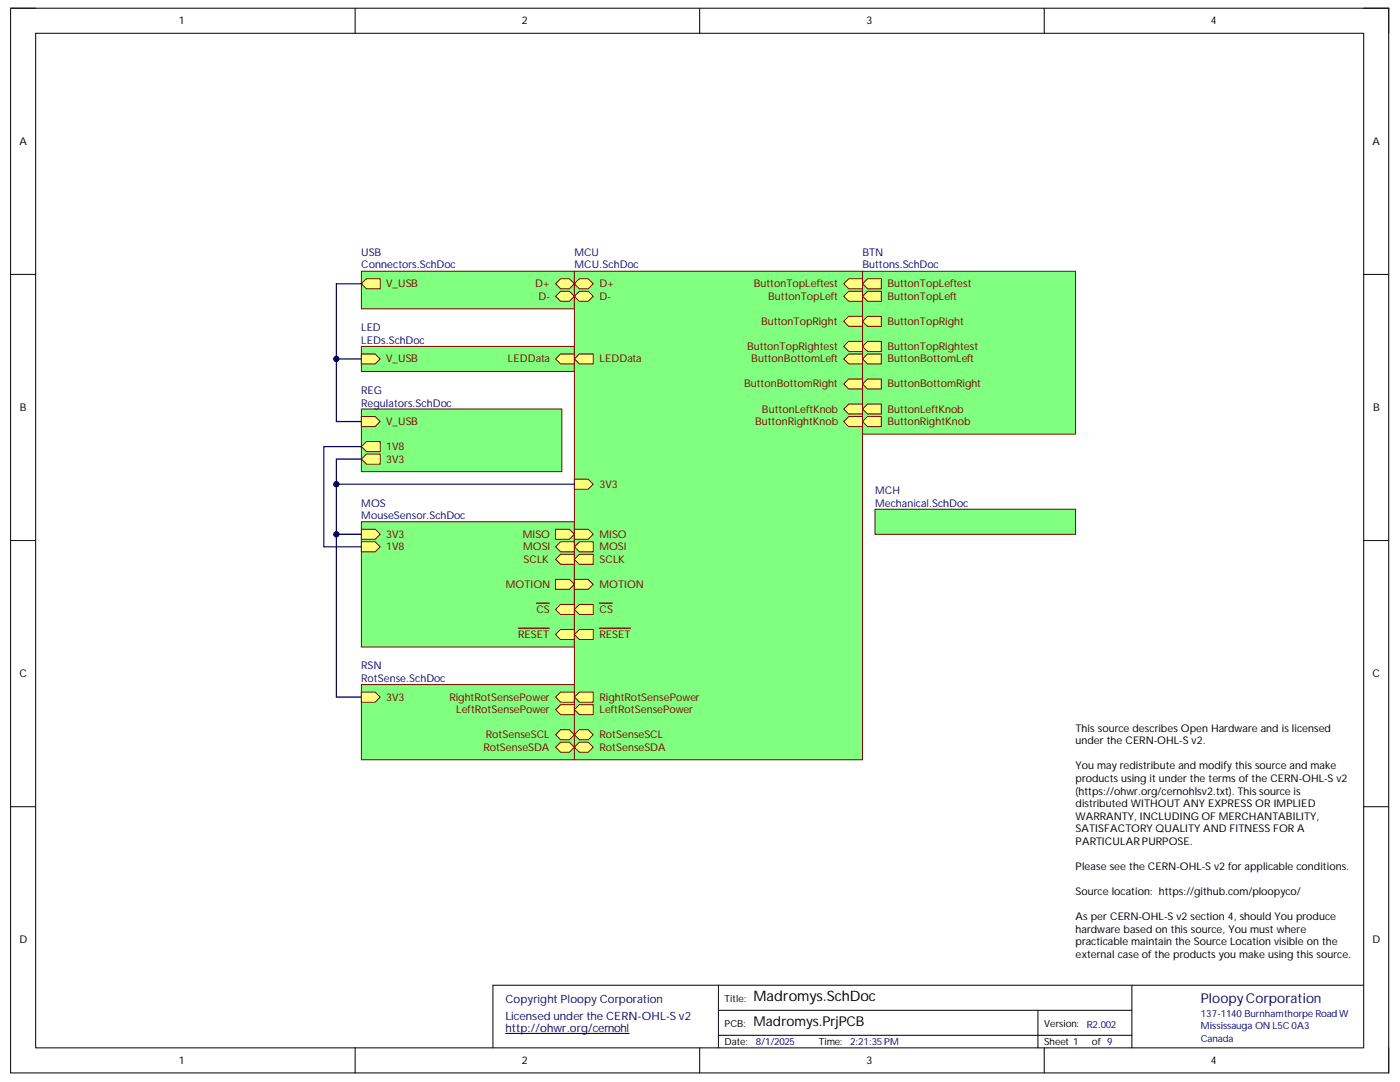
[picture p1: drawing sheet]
<svg xmlns="http://www.w3.org/2000/svg" width="279mm" height="216mm" viewBox="0 0 279 216" stroke-linecap="round" stroke-linejoin="round" font-family="sans-serif">
<path d="M2.1 1.6h275v212.5h-275z" fill="none" stroke="#000" stroke-width=".2"/>
<path d="M7.1 6.6h265.1v202.5h-265.1z" fill-rule="evenodd" fill="#fff"/>
<g fill="none" stroke="#000" stroke-width=".2">
<path d="M2.1 1.6h5M7.1 6.6h265.1v202.5h-265.1zM70.9 1.6v5M139.6 1.6v5M208.4 1.6v5M272.2 1.6h4.9v5M2.1 54.8h5M272.2 54.8h4.9M2.1 107.9h5M272.2 107.9h4.9M2.1 161h5M272.2 161h4.9"/>
<path d="M143.4 196.6v12.5M225.9 196.6v12.5M272.2 196.6h-173.8v12.5M70.9 209.1v5M139.6 209.1v5M143.4 201.6h82.5M143.4 206.6h82.5M207.1 201.6v7.5M208.4 209.1v5M277.1 209.1v5"/>
</g>
<path d="M100.9 206.2h24.7" fill="none" stroke="#000080" stroke-width=".2"/>
<path d="M72.1 54.1h42.5v7.5h-42.5z" fill-rule="evenodd" fill="#80ff80"/>
<path d="M72.1 54.1h42.5v7.5h-42.5z" fill="none" stroke="#800000" stroke-width=".2"/>
<path d="M110.9 56.6l1-1h1.7l1 1-1 1h-1.7z" fill-rule="evenodd" fill="#ffff80"/>
<path d="M110.9 56.6l1-1h1.7l1 1-1 1h-1.7z" fill="none" stroke="#800000" stroke-width=".2"/>
<path d="M72.1 56.6l1-1h2.8v2h-2.8z" fill-rule="evenodd" fill="#ffff80"/>
<path d="M72.1 56.6l1-1h2.8v2h-2.8z" fill="none" stroke="#800000" stroke-width=".2"/>
<path d="M110.9 59.1l1-1h1.7l1 1-1 1h-1.7z" fill-rule="evenodd" fill="#ffff80"/>
<path d="M110.9 59.1l1-1h1.7l1 1-1 1h-1.7z" fill="none" stroke="#800000" stroke-width=".2"/>
<path d="M72.1 69.1h42.5v5h-42.5z" fill-rule="evenodd" fill="#80ff80"/>
<path d="M72.1 69.1h42.5v5h-42.5z" fill="none" stroke="#800000" stroke-width=".2"/>
<path d="M72.1 70.6h2.8l1 1-1 1h-2.8z" fill-rule="evenodd" fill="#ffff80"/>
<path d="M72.1 70.6h2.8l1 1-1 1h-2.8z" fill="none" stroke="#800000" stroke-width=".2"/>
<path d="M110.9 71.6l1-1h2.7v2h-2.7z" fill-rule="evenodd" fill="#ffff80"/>
<path d="M110.9 71.6l1-1h2.7v2h-2.7z" fill="none" stroke="#800000" stroke-width=".2"/>
<path d="M72.1 81.6h40v12.5h-40z" fill-rule="evenodd" fill="#80ff80"/>
<path d="M72.1 81.6h40v12.5h-40z" fill="none" stroke="#800000" stroke-width=".2"/>
<path d="M72.1 91.6l1-1h2.8v2h-2.8z" fill-rule="evenodd" fill="#ffff80"/>
<path d="M72.1 91.6l1-1h2.8v2h-2.8z" fill="none" stroke="#800000" stroke-width=".2"/>
<path d="M72.1 83.1h2.8l1 1-1 1h-2.8z" fill-rule="evenodd" fill="#ffff80"/>
<path d="M72.1 83.1h2.8l1 1-1 1h-2.8z" fill="none" stroke="#800000" stroke-width=".2"/>
<path d="M73.1 88.1h2.8v2h-2.8l-1-1z" fill-rule="evenodd" fill="#ffff80"/>
<path d="M73.1 88.1h2.8v2h-2.8l-1-1z" fill="none" stroke="#800000" stroke-width=".2"/>
<path d="M72.1 104.1h42.5v25h-42.5z" fill-rule="evenodd" fill="#80ff80"/>
<path d="M72.1 104.1h42.5v25h-42.5z" fill="none" stroke="#800000" stroke-width=".2"/>
<path d="M72.1 108.1h2.8l1 1-1 1h-2.8z" fill-rule="evenodd" fill="#ffff80"/>
<path d="M72.1 108.1h2.8l1 1-1 1h-2.8z" fill="none" stroke="#800000" stroke-width=".2"/>
<path d="M72.1 105.6h2.8l1 1-1 1h-2.8z" fill-rule="evenodd" fill="#ffff80"/>
<path d="M72.1 105.6h2.8l1 1-1 1h-2.8z" fill="none" stroke="#800000" stroke-width=".2"/>
<path d="M110.9 121.6l1-1h2.7v2h-2.7z" fill-rule="evenodd" fill="#ffff80"/>
<path d="M110.9 121.6l1-1h2.7v2h-2.7z" fill="none" stroke="#800000" stroke-width=".2"/>
<path d="M107.1 120.4h2.5" fill="none" stroke="#800000" stroke-width=".25"/>
<path d="M110.9 105.6h2.7l1 1-1 1h-2.7z" fill-rule="evenodd" fill="#ffff80"/>
<path d="M110.9 105.6h2.7l1 1-1 1h-2.7z" fill="none" stroke="#800000" stroke-width=".2"/>
<path d="M110.9 109.1l1-1h2.7v2h-2.7z" fill-rule="evenodd" fill="#ffff80"/>
<path d="M110.9 109.1l1-1h2.7v2h-2.7z" fill="none" stroke="#800000" stroke-width=".2"/>
<path d="M111.9 110.6h2.7v2h-2.7l-1-1z" fill-rule="evenodd" fill="#ffff80"/>
<path d="M111.9 110.6h2.7v2h-2.7l-1-1z" fill="none" stroke="#800000" stroke-width=".2"/>
<path d="M110.9 126.6l1-1h2.7v2h-2.7z" fill-rule="evenodd" fill="#ffff80"/>
<path d="M110.9 126.6l1-1h2.7v2h-2.7z" fill="none" stroke="#800000" stroke-width=".2"/>
<path d="M103.4 125.4h6.2" fill="none" stroke="#800000" stroke-width=".25"/>
<path d="M110.9 115.6h2.7l1 1-1 1h-2.7z" fill-rule="evenodd" fill="#ffff80"/>
<path d="M110.9 115.6h2.7l1 1-1 1h-2.7z" fill="none" stroke="#800000" stroke-width=".2"/>
<path d="M114.6 54.1h57.5v97.5h-57.5z" fill-rule="evenodd" fill="#80ff80"/>
<path d="M114.6 54.1h57.5v97.5h-57.5z" fill="none" stroke="#800000" stroke-width=".2"/>
<path d="M114.6 56.6l1-1h1.8l1 1-1 1h-1.8z" fill-rule="evenodd" fill="#ffff80"/>
<path d="M114.6 56.6l1-1h1.8l1 1-1 1h-1.8z" fill="none" stroke="#800000" stroke-width=".2"/>
<path d="M114.6 59.1l1-1h1.8l1 1-1 1h-1.8z" fill-rule="evenodd" fill="#ffff80"/>
<path d="M114.6 59.1l1-1h1.8l1 1-1 1h-1.8z" fill="none" stroke="#800000" stroke-width=".2"/>
<path d="M168.4 56.6l1-1h2.7v2h-2.7z" fill-rule="evenodd" fill="#ffff80"/>
<path d="M168.4 56.6l1-1h2.7v2h-2.7z" fill="none" stroke="#800000" stroke-width=".2"/>
<path d="M168.4 59.1l1-1h2.7v2h-2.7z" fill-rule="evenodd" fill="#ffff80"/>
<path d="M168.4 59.1l1-1h2.7v2h-2.7z" fill="none" stroke="#800000" stroke-width=".2"/>
<path d="M114.6 71.6l1-1h2.8v2h-2.8z" fill-rule="evenodd" fill="#ffff80"/>
<path d="M114.6 71.6l1-1h2.8v2h-2.8z" fill="none" stroke="#800000" stroke-width=".2"/>
<path d="M114.6 95.6h2.8l1 1-1 1h-2.8z" fill-rule="evenodd" fill="#ffff80"/>
<path d="M114.6 95.6h2.8l1 1-1 1h-2.8z" fill="none" stroke="#800000" stroke-width=".2"/>
<path d="M114.6 109.1l1-1h2.8v2h-2.8z" fill-rule="evenodd" fill="#ffff80"/>
<path d="M114.6 109.1l1-1h2.8v2h-2.8z" fill="none" stroke="#800000" stroke-width=".2"/>
<path d="M115.6 110.6h2.8v2h-2.8l-1-1z" fill-rule="evenodd" fill="#ffff80"/>
<path d="M115.6 110.6h2.8v2h-2.8l-1-1z" fill="none" stroke="#800000" stroke-width=".2"/>
<path d="M114.6 105.6h2.8l1 1-1 1h-2.8z" fill-rule="evenodd" fill="#ffff80"/>
<path d="M114.6 105.6h2.8l1 1-1 1h-2.8z" fill="none" stroke="#800000" stroke-width=".2"/>
<path d="M114.6 121.6l1-1h2.8v2h-2.8z" fill-rule="evenodd" fill="#ffff80"/>
<path d="M114.6 121.6l1-1h2.8v2h-2.8z" fill="none" stroke="#800000" stroke-width=".2"/>
<path d="M119.6 120.4h2.6" fill="none" stroke="#800000" stroke-width=".25"/>
<path d="M114.6 126.6l1-1h2.8v2h-2.8z" fill-rule="evenodd" fill="#ffff80"/>
<path d="M114.6 126.6l1-1h2.8v2h-2.8z" fill="none" stroke="#800000" stroke-width=".2"/>
<path d="M119.6 125.4h6.2" fill="none" stroke="#800000" stroke-width=".25"/>
<path d="M114.6 115.6h2.8l1 1-1 1h-2.8z" fill-rule="evenodd" fill="#ffff80"/>
<path d="M114.6 115.6h2.8l1 1-1 1h-2.8z" fill="none" stroke="#800000" stroke-width=".2"/>
<path d="M168.4 64.1l1-1h2.7v2h-2.7z" fill-rule="evenodd" fill="#ffff80"/>
<path d="M168.4 64.1l1-1h2.7v2h-2.7z" fill="none" stroke="#800000" stroke-width=".2"/>
<path d="M168.4 69.1l1-1h2.7v2h-2.7z" fill-rule="evenodd" fill="#ffff80"/>
<path d="M168.4 69.1l1-1h2.7v2h-2.7z" fill="none" stroke="#800000" stroke-width=".2"/>
<path d="M168.4 76.6l1-1h2.7v2h-2.7z" fill-rule="evenodd" fill="#ffff80"/>
<path d="M168.4 76.6l1-1h2.7v2h-2.7z" fill="none" stroke="#800000" stroke-width=".2"/>
<path d="M168.4 71.6l1-1h2.7v2h-2.7z" fill-rule="evenodd" fill="#ffff80"/>
<path d="M168.4 71.6l1-1h2.7v2h-2.7z" fill="none" stroke="#800000" stroke-width=".2"/>
<path d="M168.4 81.6l1-1h2.7v2h-2.7z" fill-rule="evenodd" fill="#ffff80"/>
<path d="M168.4 81.6l1-1h2.7v2h-2.7z" fill="none" stroke="#800000" stroke-width=".2"/>
<path d="M168.4 84.1l1-1h2.7v2h-2.7z" fill-rule="evenodd" fill="#ffff80"/>
<path d="M168.4 84.1l1-1h2.7v2h-2.7z" fill="none" stroke="#800000" stroke-width=".2"/>
<path d="M114.6 139.1l1-1h2.8v2h-2.8z" fill-rule="evenodd" fill="#ffff80"/>
<path d="M114.6 139.1l1-1h2.8v2h-2.8z" fill="none" stroke="#800000" stroke-width=".2"/>
<path d="M114.6 141.6l1-1h2.8v2h-2.8z" fill-rule="evenodd" fill="#ffff80"/>
<path d="M114.6 141.6l1-1h2.8v2h-2.8z" fill="none" stroke="#800000" stroke-width=".2"/>
<path d="M115.6 145.6h1.8l1 1-1 1h-1.8l-1-1z" fill-rule="evenodd" fill="#ffff80"/>
<path d="M115.6 145.6h1.8l1 1-1 1h-1.8l-1-1z" fill="none" stroke="#800000" stroke-width=".2"/>
<path d="M114.6 149.1l1-1h1.8l1 1-1 1h-1.8z" fill-rule="evenodd" fill="#ffff80"/>
<path d="M114.6 149.1l1-1h1.8l1 1-1 1h-1.8z" fill="none" stroke="#800000" stroke-width=".2"/>
<path d="M172.1 54.1h42.5v32.5h-42.5z" fill-rule="evenodd" fill="#80ff80"/>
<path d="M172.1 54.1h42.5v32.5h-42.5z" fill="none" stroke="#800000" stroke-width=".2"/>
<path d="M172.1 56.6l1-1h2.8v2h-2.8z" fill-rule="evenodd" fill="#ffff80"/>
<path d="M172.1 56.6l1-1h2.8v2h-2.8z" fill="none" stroke="#800000" stroke-width=".2"/>
<path d="M172.1 59.1l1-1h2.8v2h-2.8z" fill-rule="evenodd" fill="#ffff80"/>
<path d="M172.1 59.1l1-1h2.8v2h-2.8z" fill="none" stroke="#800000" stroke-width=".2"/>
<path d="M172.1 69.1l1-1h2.8v2h-2.8z" fill-rule="evenodd" fill="#ffff80"/>
<path d="M172.1 69.1l1-1h2.8v2h-2.8z" fill="none" stroke="#800000" stroke-width=".2"/>
<path d="M172.1 76.6l1-1h2.8v2h-2.8z" fill-rule="evenodd" fill="#ffff80"/>
<path d="M172.1 76.6l1-1h2.8v2h-2.8z" fill="none" stroke="#800000" stroke-width=".2"/>
<path d="M172.1 71.6l1-1h2.8v2h-2.8z" fill-rule="evenodd" fill="#ffff80"/>
<path d="M172.1 71.6l1-1h2.8v2h-2.8z" fill="none" stroke="#800000" stroke-width=".2"/>
<path d="M172.1 64.1l1-1h2.8v2h-2.8z" fill-rule="evenodd" fill="#ffff80"/>
<path d="M172.1 64.1l1-1h2.8v2h-2.8z" fill="none" stroke="#800000" stroke-width=".2"/>
<path d="M172.1 81.6l1-1h2.8v2h-2.8z" fill-rule="evenodd" fill="#ffff80"/>
<path d="M172.1 81.6l1-1h2.8v2h-2.8z" fill="none" stroke="#800000" stroke-width=".2"/>
<path d="M172.1 84.1l1-1h2.8v2h-2.8z" fill-rule="evenodd" fill="#ffff80"/>
<path d="M172.1 84.1l1-1h2.8v2h-2.8z" fill="none" stroke="#800000" stroke-width=".2"/>
<path d="M174.6 101.6h40v5h-40z" fill-rule="evenodd" fill="#80ff80"/>
<path d="M174.6 101.6h40v5h-40z" fill="none" stroke="#800000" stroke-width=".2"/>
<path d="M214.6 144.1h55v50h-55z" fill-rule="evenodd" fill="#fff"/>
<path d="M214.6 144.1h55v50h-55z" fill="none" stroke="#fff" stroke-width=".2"/>
<path d="M67.1 96.6h47.5M72.1 89.1h-7.5v20h7.5" fill="none" stroke="#000080" stroke-width=".25"/>
<circle cx="67.1" cy="96.6" r=".5" fill="#000080"/>
<circle cx="67.1" cy="96.6" r=".5" fill="none" stroke="#000080" stroke-width=".2"/>
<path d="M67.1 71.6v12.5h5" fill="none" stroke="#000080" stroke-width=".25"/>
<circle cx="67.1" cy="71.6" r=".5" fill="#000080"/>
<circle cx="67.1" cy="71.6" r=".5" fill="none" stroke="#000080" stroke-width=".2"/>
<path d="M72.1 56.6h-5v15h5" fill="none" stroke="#000080" stroke-width=".25"/>
<circle cx="67.1" cy="71.6" r=".5" fill="#000080"/>
<circle cx="67.1" cy="71.6" r=".5" fill="none" stroke="#000080" stroke-width=".2"/>
<path d="M72.1 91.6h-5v15h5" fill="none" stroke="#000080" stroke-width=".25"/>
<circle cx="67.1" cy="96.6" r=".5" fill="#000080"/>
<circle cx="67.1" cy="96.6" r=".5" fill="none" stroke="#000080" stroke-width=".2"/>
<circle cx="67.1" cy="106.6" r=".5" fill="#000080"/>
<circle cx="67.1" cy="106.6" r=".5" fill="none" stroke="#000080" stroke-width=".2"/>
<path d="M72.1 136.6h42.5v15h-42.5z" fill-rule="evenodd" fill="#80ff80"/>
<path d="M72.1 136.6h42.5v15h-42.5z" fill="none" stroke="#800000" stroke-width=".2"/>
<path d="M110.9 139.1l1-1h2.7v2h-2.7z" fill-rule="evenodd" fill="#ffff80"/>
<path d="M110.9 139.1l1-1h2.7v2h-2.7z" fill="none" stroke="#800000" stroke-width=".2"/>
<path d="M72.1 138.1h2.8l1 1-1 1h-2.8z" fill-rule="evenodd" fill="#ffff80"/>
<path d="M72.1 138.1h2.8l1 1-1 1h-2.8z" fill="none" stroke="#800000" stroke-width=".2"/>
<path d="M110.9 141.6l1-1h2.7v2h-2.7z" fill-rule="evenodd" fill="#ffff80"/>
<path d="M110.9 141.6l1-1h2.7v2h-2.7z" fill="none" stroke="#800000" stroke-width=".2"/>
<path d="M111.9 145.6h1.7l1 1-1 1h-1.7l-1-1z" fill-rule="evenodd" fill="#ffff80"/>
<path d="M111.9 145.6h1.7l1 1-1 1h-1.7l-1-1z" fill="none" stroke="#800000" stroke-width=".2"/>
<path d="M110.9 149.1l1-1h1.7l1 1-1 1h-1.7z" fill-rule="evenodd" fill="#ffff80"/>
<path d="M110.9 149.1l1-1h1.7l1 1-1 1h-1.7z" fill="none" stroke="#800000" stroke-width=".2"/>
<path d="M67.1 106.6v32.5h5" fill="none" stroke="#000080" stroke-width=".25"/>
<circle cx="67.1" cy="106.6" r=".5" fill="#000080"/>
<circle cx="67.1" cy="106.6" r=".5" fill="none" stroke="#000080" stroke-width=".2"/>
<text font-size="2.9" x="150.4" y="199.8">Madromys.SchDoc</text>
<text font-size="2.7" fill="#000080" x="239.6" y="200">PloopyCorporation</text>
<text font-size="2.7" x="150.4" y="204.8">Madromys.PrjPCB</text>
<g font-size="2.3" fill="#000080">
<text x="100.9" y="200.2">Copyright Ploopy Corporation</text>
<text x="100.9" y="203.4">Licensed under the CERN-OHL-S v2</text>
<text x="100.9" y="206">http://ohwr.org/cernohl</text>
</g>
<g font-size="2.1">
<text x="35.7" y="4.8">1</text>
<text x="104.2" y="4.8">2</text>
<text x="173" y="4.8">3</text>
<text x="241.7" y="4.8">4</text>
<text x="3.9" y="28.9">A</text>
<text x="273.9" y="28.9">A</text>
<text x="4" y="82.1">B</text>
<text x="274.1" y="82.1">B</text>
<text x="3.9" y="135.2">C</text>
<text x="273.9" y="135.2">C</text>
<text x="214.7" y="146.1">This source describes Open Hardware and is licensed</text>
<text x="214.7" y="148.5">under the CERN-OHL-S v2.</text>
<text x="214.7" y="153.5">You may redistribute and modify this source and make</text>
<text x="214.7" y="156.1">products using it under the terms of the CERN-OHL-S v2</text>
<text x="214.7" y="158.6">(https://ohwr.org/cernohlsv2.txt). This source is</text>
<text x="214.7" y="161.1">distributed WITHOUT ANY EXPRESS OR IMPLIED</text>
<text x="214.7" y="163.6">WARRANTY, INCLUDING OF MERCHANTABILITY,</text>
<text x="214.7" y="166">SATISFACTORY QUALITY AND FITNESS FOR A</text>
<text x="214.7" y="168.6">PARTICULAR PURPOSE.</text>
<text x="214.7" y="173.6">Please see the CERN-OHL-S v2 for applicable conditions.</text>
<text x="214.7" y="178.6">Source location: https://github.com/ploopyco/</text>
<text x="214.7" y="183.6">As per CERN-OHL-S v2 section 4, should You produce</text>
<text x="3.9" y="188.2">D</text>
<text x="214.7" y="186.1">hardware based on this source, You must where</text>
<text x="214.7" y="188.5">practicable maintain the Source Location visible on the</text>
<text x="214.7" y="191.1">external case of the products you make using this source.</text>
<text x="273.9" y="188.2">D</text>
<text x="35.7" y="212.3">1</text>
<text x="104.2" y="212.3">2</text>
<text x="173" y="212.3">3</text>
<text x="241.7" y="212.3">4</text>
</g>
<g font-size="2.1" fill="#000080">
<text x="72.1" y="51.1">USB</text>
<text x="72.1" y="53.6">Connectors.SchDoc</text>
<text x="114.7" y="51.1">MCU</text>
<text x="114.7" y="53.6">MCU.SchDoc</text>
<text x="172.1" y="51.1">BTN</text>
<text x="172.1" y="53.6">Buttons.SchDoc</text>
<text x="72.1" y="66.1">LED</text>
<text x="72.1" y="68.6">LEDs.SchDoc</text>
<text x="72.1" y="78.6">REG</text>
<text x="72.1" y="81.1">Regulators.SchDoc</text>
<text x="72.1" y="101.1">MOS</text>
<text x="174.6" y="98.5">MCH</text>
<text x="174.6" y="101.1">Mechanical.SchDoc</text>
<text x="72.1" y="103.5">MouseSensor.SchDoc</text>
<text x="72.1" y="133.6">RSN</text>
<text x="72.1" y="136.1">RotSense.SchDoc</text>
</g>
<g font-size="2.1" fill="#800000">
<text x="77.1" y="57.4">V_USB</text>
<text x="106.8" y="57.4">D+</text>
<text x="107.5" y="59.8">D-</text>
<text x="119.6" y="57.4">D+</text>
<text x="119.6" y="59.8">D-</text>
<text x="150.4" y="57.4">ButtonTopLeftest</text>
<text x="153.3" y="59.8">ButtonTopLeft</text>
<text x="177.1" y="57.4">ButtonTopLeftest</text>
<text x="177.1" y="59.8">ButtonTopLeft</text>
<text x="151.9" y="64.8">ButtonTopRight</text>
<text x="177.1" y="64.8">ButtonTopRight</text>
<text x="149.1" y="69.9">ButtonTopRightest</text>
<text x="177.1" y="69.9">ButtonTopRightest</text>
<text x="77.1" y="72.3">V_USB</text>
<text x="101.4" y="72.3">LEDData</text>
<text x="119.6" y="72.3">LEDData</text>
<text x="148.5" y="77.3">ButtonBottomRight</text>
<text x="149.9" y="72.3">ButtonBottomLeft</text>
<text x="177.1" y="77.3">ButtonBottomRight</text>
<text x="177.1" y="72.3">ButtonBottomLeft</text>
<text x="152.1" y="82.3">ButtonLeftKnob</text>
<text x="177.1" y="82.3">ButtonLeftKnob</text>
<text x="77.1" y="84.8">V_USB</text>
<text x="77.1" y="89.8">1V8</text>
<text x="150.7" y="84.8">ButtonRightKnob</text>
<text x="177.1" y="84.8">ButtonRightKnob</text>
<text x="77.1" y="92.3">3V3</text>
<text x="119.6" y="97.4">3V3</text>
<text x="77.1" y="107.3">3V3</text>
<text x="104.3" y="107.3">MISO</text>
<text x="119.6" y="107.3">MISO</text>
<text x="77.1" y="109.8">1V8</text>
<text x="104.4" y="109.8">MOSI</text>
<text x="104.5" y="112.3">SCLK</text>
<text x="119.6" y="109.8">MOSI</text>
<text x="119.6" y="112.3">SCLK</text>
<text x="100.9" y="117.3">MOTION</text>
<text x="119.6" y="117.3">MOTION</text>
<text x="107" y="122.3">CS</text>
<text x="119.6" y="122.3">CS</text>
<text x="103.4" y="127.3">RESET</text>
<text x="119.6" y="127.3">RESET</text>
<text x="77.1" y="139.8">3V3</text>
<text x="89.7" y="139.8">RightRotSensePower</text>
<text x="91" y="142.3">LeftRotSensePower</text>
<text x="119.6" y="139.8">RightRotSensePower</text>
<text x="119.6" y="142.3">LeftRotSensePower</text>
<text x="96.5" y="149.8">RotSenseSDA</text>
<text x="97" y="147.4">RotSenseSCL</text>
<text x="119.6" y="147.4">RotSenseSCL</text>
<text x="119.6" y="149.8">RotSenseSDA</text>
</g>
<g font-size="1.9">
<text x="144.6" y="199.9">Title:</text>
<text x="144.6" y="208.6">Date:</text>
<text x="144.6" y="204.9">PCB:</text>
<text x="163.4" y="208.6">Time:</text>
<text x="208.4" y="204.9">Version:</text>
<text x="208.4" y="208.6">Sheet 1</text>
<text x="217.9" y="208.6">of 9</text>
</g>
<g font-size="1.9" fill="#000080">
<text x="239.6" y="202.8">137-1140 Burnhamthorpe Road W</text>
<text x="150.9" y="208.6">8/1/2025</text>
<text x="169.7" y="208.6">2:21:35 PM</text>
<text x="216.9" y="205.1">R2.002</text>
<text x="239.6" y="205.4">Mississauga ON L5C 0A3</text>
<text x="239.6" y="207.8">Canada</text>
</g>
</svg>
